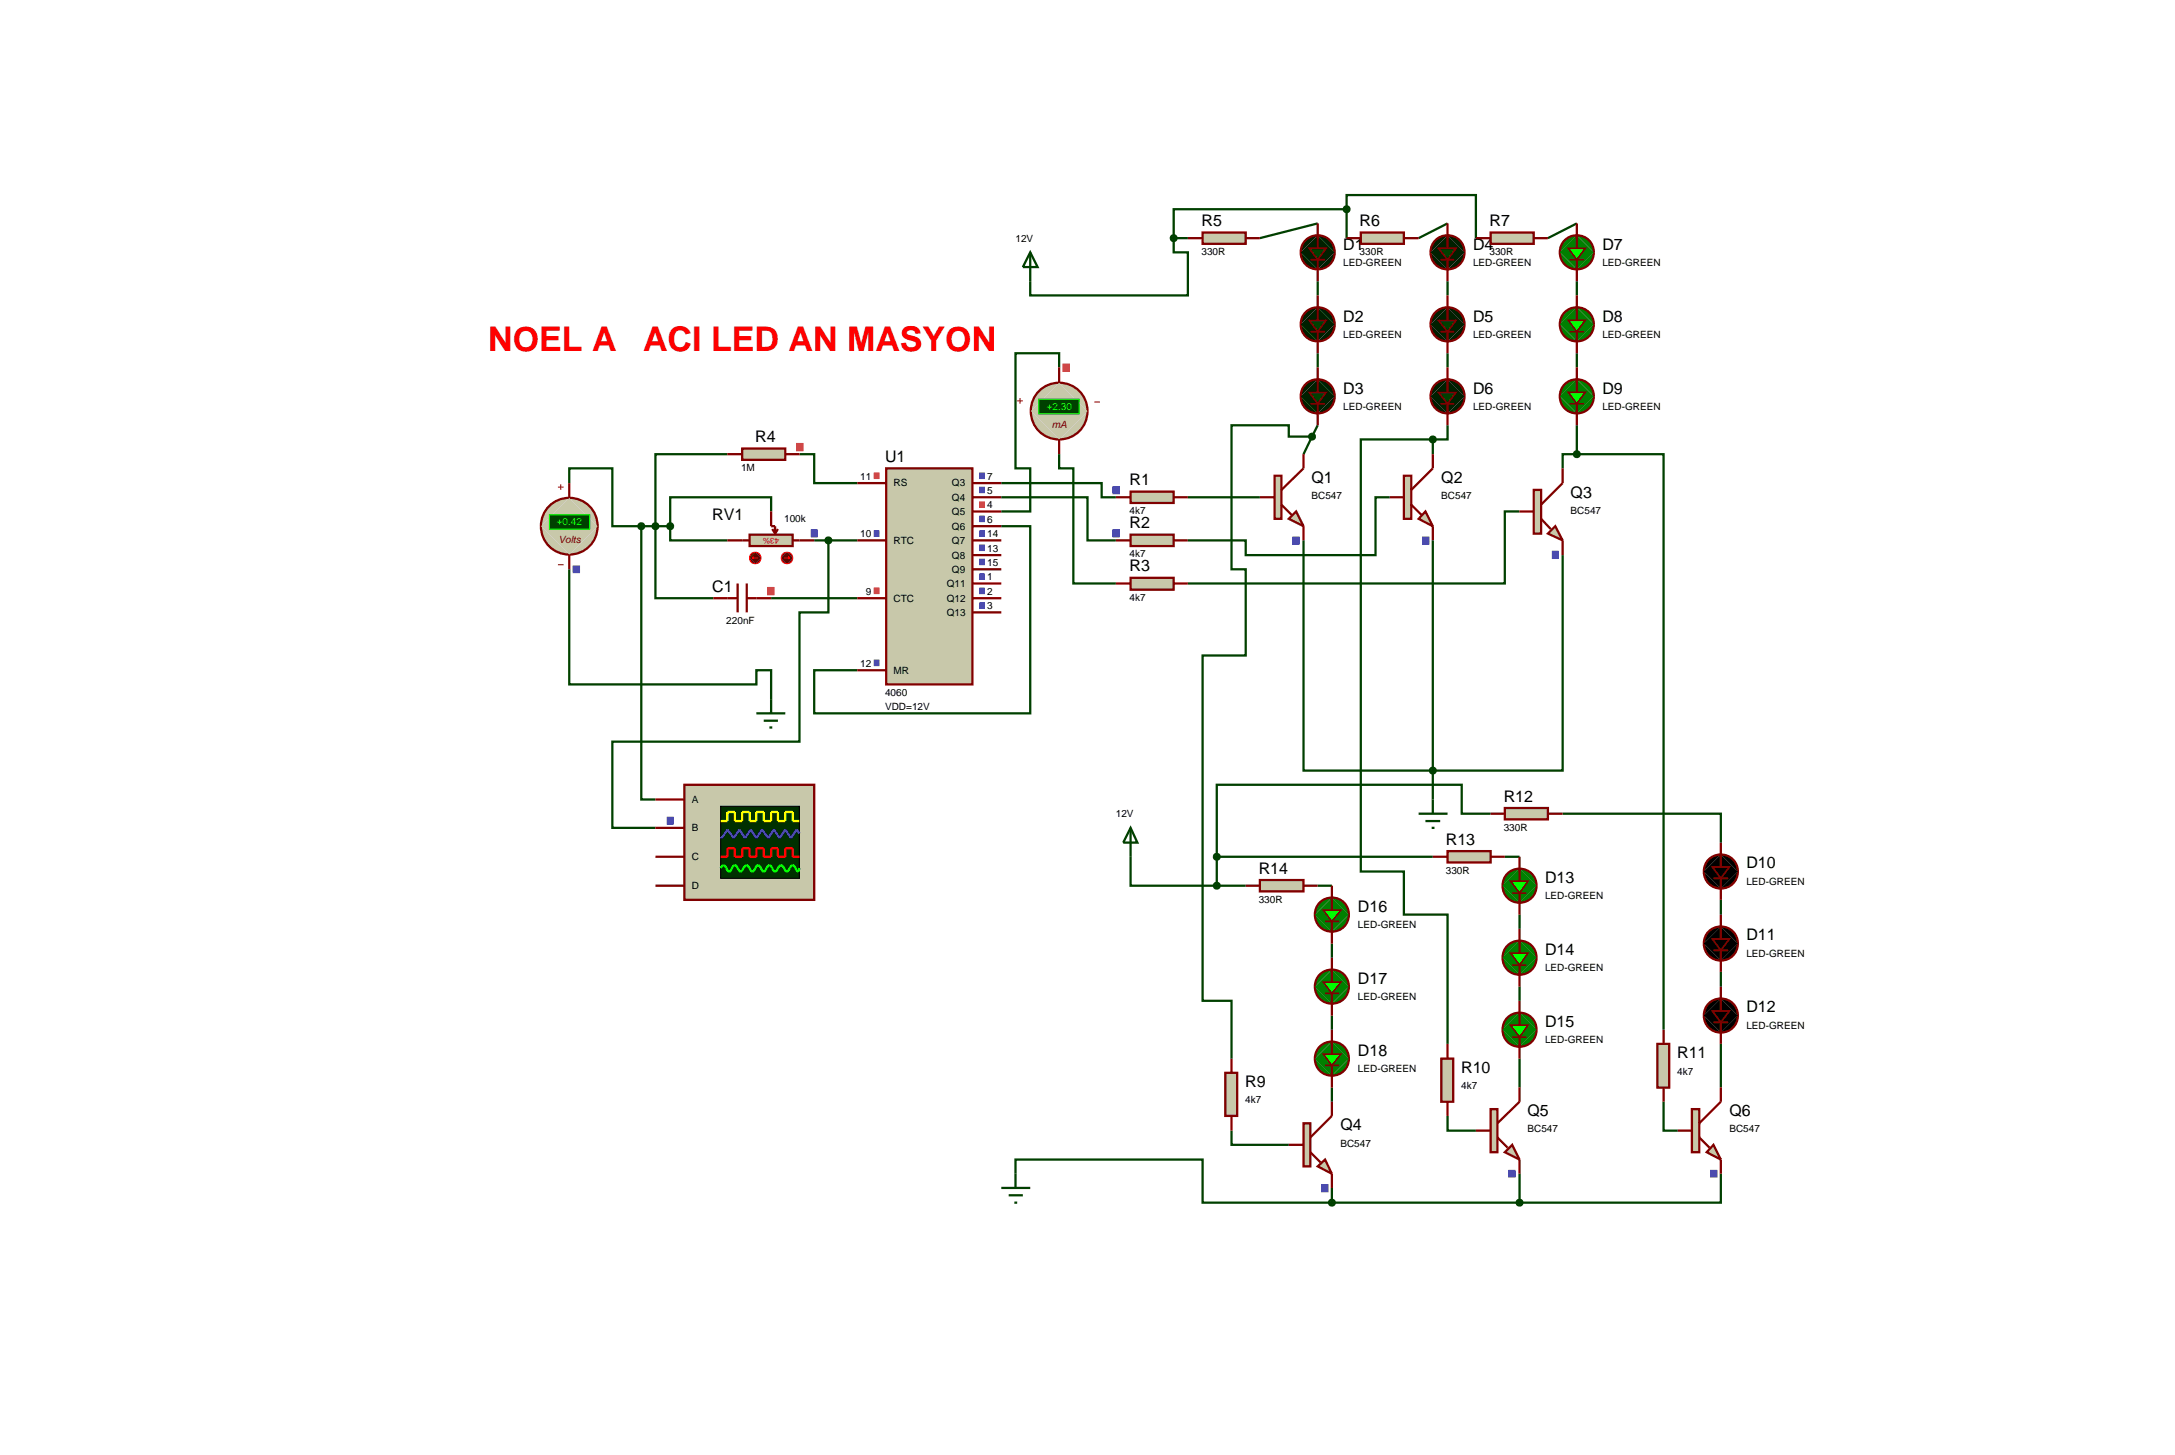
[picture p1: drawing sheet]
<svg xmlns="http://www.w3.org/2000/svg" width="384mm" height="257mm" viewBox="0 0 384 257" stroke-linecap="round" stroke-linejoin="round" font-family="sans-serif">
<g fill="none" stroke="#004000" stroke-width=".4">
<path d="M232.4 39.4l-10.2 2.6M237.5 36.9h-30.5v5.1M237.5 36.9v-2.5h22.8v7.6M237.5 36.9v5.1M255.3 39.4l-5.1 2.6M278.1 39.4l-5.1 2.6M207 42v2.5h2.5v7.6h-27.8v-2.5M207 42h2.5M232.4 49.6v2.5M255.3 49.6v2.5M278.1 49.6v2.5M186.8 64.8v-2.5h-7.7v20.3h2.6v7.6h-5.1"/>
<path d="M231.4 77h-4.1v-2h-10.1v25.4h2.5v15.2h-7.6v60.9h5.1v10.2M231.4 77l-1.5 3.1M232.4 62.3v2.5M232.4 75l-1 2M252.7 77.5h-12.7v76.2h7.6v7.6h7.7v22.8M252.7 77.5v2.6M255.3 75v2.5h-2.6M255.3 62.3v2.5M278.1 62.3v2.5M278.1 75v5.1M100.4 85.2v-2.6h7.6v10.2h5.1M113.1 92.8v48.2h2.5"/>
<path d="M113.1 92.8h5.1M118.2 92.8v2.5h10.1M128.3 80.1h-12.7v25.4h10.2M136 90.2v-2.5h-17.8v5.1M141 80.1h2.6v5.1h7.6M143.6 95.3h7.6M146.1 95.3v12.7h-5.1v22.8h-33v15.2h7.6M176.6 87.7h15.2v7.6h5M176.6 92.8h5.1v33h-38.1v-7.6h7.6M176.6 85.2h17.7v2.5h2.5M186.8 80.1v2.5h2.5v20.3h7.5M209.5 87.7h12.7"/>
<path d="M229.9 95.3v40.6h45.7v-38M245.1 87.7h-2.5v10.2h-22.9v-2.6h-10.2M252.7 95.3v45.7M268 90.2h-2.6v12.7h-55.9M278.1 80.1h-2.5v2.5M278.1 80.1h15.3v101.5M100.4 100.4v20.3h33v-2.5h2.6v5.1M136 105.5h15.2M199.4 151.1v5.1h15.2M214.6 151.1h38.1M214.6 156.2h5.1M214.6 151.1v5.1"/>
<path d="M232.4 156.2h2.5M262.9 143.5h-5.1v-5.1h-43.2v12.7M265.4 151.1h2.6M275.6 143.5h27.9v5.1M303.5 158.7v2.6M234.9 166.4v2.5M234.9 179.1v2.5M268 161.3v2.5M268 174v2.5M303.5 171.4v2.6M217.2 199.4v2.5h10.1M234.9 191.8v2.5"/>
<path d="M255.3 196.8v2.6h5M268 186.7v5.1M293.4 194.3v5.1h2.5M303.5 184.1v7.7M179.1 207v-2.5h33v7.6h22.8M234.9 209.5v2.6M234.9 212.1h33.1M268 207v5.1M303.5 207v5.1h-35.5"/>
</g>
<path d="M156.3 82.6h15.2v38.1h-15.2z" fill="#c8c8aa" stroke="#800000" stroke-width=".4"/>
<g fill="none" stroke="#800000" stroke-width=".4">
<path d="M151.2 85.2h5.1M151.2 95.3h5.1M171.5 85.2h5.1M171.5 87.7h5.1M171.5 90.2h5.1M171.5 92.8h5.1M171.5 95.3h5.1M171.5 97.9h5.1M125.8 105.5h4.3M130.1 102.9v5.1M131.7 105.5h4.3M131.7 102.9v5.1"/>
<path d="M151.2 118.2h5.1M151.2 105.5h5.1M171.5 100.4h5.1M171.5 102.9h5.1M171.5 105.5h5.1M171.5 108h5.1"/>
</g>
<g fill="none" stroke="#ff4040" stroke-width=".18">
<path d="M154.1 83.4h1M154.1 83.5h1M154.1 83.6h1M154.1 83.7h1M154.1 83.8h1M154.1 83.9h1M154.1 84h1M154.1 84.1h1M154.1 84.2h1M154.1 84.3h1M154.1 84.4h1M172.7 88.5h1"/>
<path d="M172.7 88.6h1M172.7 88.7h1M172.7 88.8h1M172.7 88.9h1M172.7 89h1M172.7 89.1h1M172.7 89.2h1M172.7 89.3h1M172.7 89.4h1M172.7 89.5h1M135.3 103.7h1.3M135.3 103.8h1.3"/>
<path d="M135.3 103.9h1.3M135.3 104h1.3M135.3 104.1h1.3M135.3 104.2h1.3M135.3 104.3h1.3M135.3 104.4h1.3M135.3 104.5h1.3M135.3 104.6h1.3M135.3 104.7h1.3M135.3 103.6h1.3M135.3 104.8h1.3M135.3 104.9h1.3"/>
<path d="M154.1 103.7h1M154.1 103.8h1M154.1 103.9h1M154.1 104h1M154.1 104.1h1M154.1 104.2h1M154.1 104.3h1M154.1 104.4h1M154.1 104.5h1M154.1 104.6h1M154.1 104.7h1"/>
</g>
<g fill="none" stroke="#4040ff" stroke-width=".18">
<path d="M154.1 93.6h1M154.1 93.7h1M154.1 93.8h1M154.1 93.9h1M154.1 94h1M154.1 94.1h1M154.1 94.2h1M154.1 94.3h1M154.1 94.4h1M154.1 94.5h1M154.1 94.6h1M172.7 83.4h1"/>
<path d="M172.7 83.5h1M172.7 83.6h1M172.7 83.7h1M172.7 83.8h1M172.7 83.9h1M172.7 84h1M172.7 84.1h1M172.7 84.2h1M172.7 84.3h1M172.7 84.4h1M172.7 85.9h1M172.7 86h1"/>
<path d="M172.7 86.1h1M172.7 86.2h1M172.7 86.3h1M172.7 86.4h1M172.7 86.5h1M172.7 86.6h1M172.7 86.7h1M172.7 86.8h1M172.7 86.9h1M172.7 91h1M172.7 91.1h1M172.7 91.2h1"/>
<path d="M172.7 91.3h1M172.7 91.4h1M172.7 91.5h1M172.7 91.6h1M172.7 91.7h1M172.7 91.8h1M172.7 91.9h1M172.7 92h1M172.7 93.6h1M172.7 93.7h1M172.7 93.8h1M172.7 93.9h1"/>
<path d="M172.7 94h1M172.7 94.1h1M172.7 94.2h1M172.7 94.3h1M172.7 94.4h1M172.7 94.5h1M172.7 94.6h1M172.7 96.1h1M172.7 96.2h1M172.7 96.3h1M172.7 96.4h1M172.7 96.5h1"/>
<path d="M172.7 96.6h1M172.7 96.7h1M172.7 96.8h1M172.7 96.9h1M172.7 97h1M172.7 97.1h1M172.7 98.6h1M172.7 98.7h1M172.7 98.8h1M172.7 98.9h1M172.7 99h1M172.7 99.1h1"/>
<path d="M172.7 99.2h1M172.7 99.3h1M172.7 99.4h1M172.7 99.5h1M172.7 99.6h1M154.1 116.4h1M154.1 116.5h1M154.1 116.6h1M154.1 116.7h1M154.1 116.8h1M154.1 116.9h1M154.1 117h1"/>
<path d="M154.1 117.1h1M154.1 117.2h1M154.1 117.3h1M154.1 117.4h1M172.7 101.2h1M172.7 101.3h1M172.7 101.4h1M172.7 101.5h1M172.7 101.6h1M172.7 101.7h1M172.7 101.8h1M172.7 101.9h1"/>
<path d="M172.7 102h1M172.7 102.1h1M172.7 102.2h1M172.7 103.7h1M172.7 103.8h1M172.7 103.9h1M172.7 104h1M172.7 104.1h1M172.7 104.2h1M172.7 104.3h1M172.7 104.4h1M172.7 104.5h1"/>
<path d="M172.7 104.6h1M172.7 104.7h1M172.7 106.3h1M172.7 106.4h1M172.7 106.5h1M172.7 106.6h1M172.7 106.7h1M172.7 106.8h1M172.7 106.9h1M172.7 107h1M172.7 107.1h1M172.7 107.2h1"/>
<path d="M172.7 107.3h1"/>
</g>
<path d="M199.4 86.7h7.6v2h-7.6z" fill="#c8c8aa" stroke="#800000" stroke-width=".4"/>
<path d="M196.8 87.7h2.6M207 87.7h2.5" fill="none" stroke="#800000" stroke-width=".4"/>
<g fill="none" stroke="#4040ff" stroke-width=".18">
<path d="M196.2 85.8h1.3M196.2 85.9h1.3M196.2 86h1.3M196.2 86.1h1.3M196.2 86.2h1.3M196.2 86.3h1.3M196.2 86.4h1.3M196.2 86.5h1.3M196.2 86.6h1.3M196.2 86.7h1.3M196.2 86.8h1.3M196.2 86.9h1.3"/>
<path d="M196.2 87h1.3M196.2 87.1h1.3"/>
</g>
<path d="M199.4 94.3h7.6v2h-7.6z" fill="#c8c8aa" stroke="#800000" stroke-width=".4"/>
<path d="M196.8 95.3h2.6M207 95.3h2.5" fill="none" stroke="#800000" stroke-width=".4"/>
<g fill="none" stroke="#4040ff" stroke-width=".18">
<path d="M196.2 93.4h1.3M196.2 93.5h1.3M196.2 93.6h1.3M196.2 93.7h1.3M196.2 93.8h1.3M196.2 93.9h1.3M196.2 94h1.3M196.2 94.1h1.3M196.2 94.2h1.3M196.2 94.3h1.3M196.2 94.4h1.3M196.2 94.5h1.3"/>
<path d="M196.2 94.6h1.3M196.2 94.7h1.3"/>
</g>
<path d="M199.4 101.9h7.6v2.1h-7.6z" fill="#c8c8aa" stroke="#800000" stroke-width=".4"/>
<path d="M196.8 102.9h2.6M207 102.9h2.5" fill="none" stroke="#800000" stroke-width=".4"/>
<g fill="#c8c8aa" stroke="#800000" stroke-width=".4">
<path d="M227.3 91.5l1.3-1.3 1.3 2.6z"/>
<path d="M224.8 83.9h1.2v7.6h-1.2z"/>
</g>
<path d="M222.2 87.7h2.6M226 89l1.8 1.8M229.9 80.1v2.5l-3.9 3.8M229.9 92.8v2.5" fill="none" stroke="#800000" stroke-width=".4"/>
<g fill="none" stroke="#4040ff" stroke-width=".18">
<path d="M227.9 94.7h1.3M227.9 94.8h1.3M227.9 94.9h1.3M227.9 95h1.3M227.9 95.1h1.3M227.9 95.2h1.3M227.9 95.3h1.3M227.9 95.4h1.3M227.9 95.5h1.3M227.9 95.6h1.3M227.9 95.7h1.3M227.9 95.8h1.3"/>
<path d="M227.9 95.9h1.3M227.9 96h1.3"/>
</g>
<g fill="#c8c8aa" stroke="#800000" stroke-width=".4">
<path d="M251.4 90.2l1.3 2.6-2.5-1.3z"/>
<path d="M247.6 83.9h1.3v7.6h-1.3z"/>
</g>
<path d="M245.1 87.7h2.5M248.9 89l1.8 1.8M252.7 80.1v2.5l-3.8 3.8M252.7 92.8v2.5" fill="none" stroke="#800000" stroke-width=".4"/>
<g fill="none" stroke="#4040ff" stroke-width=".18">
<path d="M250.8 94.7h1.3M250.8 94.8h1.3M250.8 94.9h1.3M250.8 95h1.3M250.8 95.1h1.3M250.8 95.2h1.3M250.8 95.3h1.3M250.8 95.4h1.3M250.8 95.5h1.3M250.8 95.6h1.3M250.8 95.7h1.3M250.8 95.8h1.3"/>
<path d="M250.8 95.9h1.3M250.8 96h1.3"/>
</g>
<g fill="#c8c8aa" stroke="#800000" stroke-width=".4">
<path d="M273 94.1l1.3-1.3 1.3 2.5z"/>
<path d="M270.5 86.4h1.3v7.7h-1.3z"/>
</g>
<path d="M268 90.2h2.5M271.8 91.5l1.7 1.8M275.6 82.6v2.6l-3.8 3.8M275.6 95.3v2.6" fill="none" stroke="#800000" stroke-width=".4"/>
<g fill="none" stroke="#4040ff" stroke-width=".18">
<path d="M273.7 97.2h1.2M273.7 97.3h1.2M273.7 97.4h1.2M273.7 97.5h1.2M273.7 97.6h1.2M273.7 97.7h1.2M273.7 97.8h1.2M273.7 97.9h1.2M273.7 98h1.2M273.7 98.1h1.2M273.7 98.2h1.2M273.7 98.3h1.2"/>
<path d="M273.7 98.4h1.2M273.7 98.5h1.2"/>
</g>
<path d="M252.3 135.6l.4-.2-.5 .5zM252.7 135.4l.4 .2 .1 .3zM253.2 135.9l-.1 .3-.4 .2zM252.2 135.9l.5 .5-.4-.2z" fill="#004000" stroke="#004000" stroke-width=".4"/>
<path d="M252.2 135.9l.5-.5 .5 .5-.5 .5z" fill="#004000"/>
<path d="M181.7 44.5l1.3 2.6h-2.6zM181.7 44.5v5.1M133.4 125.8h5.1M134.7 127.1h2.5M135.7 128.3h.5M136 123.3v2.5M250.2 143.5h5.1M251.4 144.8h2.6M252.5 146h.5M252.7 141v2.5" fill="none" stroke="#004000" stroke-width=".4"/>
<path d="M130.9 79.1h7.6v2h-7.6z" fill="#c8c8aa" stroke="#800000" stroke-width=".4"/>
<path d="M128.3 80.1h2.6M138.5 80.1h2.5" fill="none" stroke="#800000" stroke-width=".4"/>
<g fill="none" stroke="#ff4040" stroke-width=".18">
<path d="M140.4 78.2h1.3M140.4 78.3h1.3M140.4 78.4h1.3M140.4 78.5h1.3M140.4 78.6h1.3M140.4 78.7h1.3M140.4 78.8h1.3M140.4 78.9h1.3M140.4 79h1.3M140.4 79.1h1.3M140.4 79.2h1.3M140.4 79.3h1.3"/>
<path d="M140.4 79.4h1.3M140.4 79.5h1.3"/>
</g>
<path d="M230 42.6a2.97 2.97 0 0 1 2.4-1.1l-3 3 .1-.7zM232.4 41.5a2.95 2.95 0 0 1 3 3zM232.4 47.5l3-3a2.95 2.95 0 0 1-3 3zM229.4 44.5l3 3a2.95 2.95 0 0 1-3-3z" fill="#002000" stroke="#800000" stroke-width=".4"/>
<path d="M229.4 44.5l3-3 3 3-3 3z" fill="#002000"/>
<path d="M231.1 45.8h2.6" fill="none" stroke="#800000" stroke-width=".3"/>
<path d="M232.4 41.5v2.3M232.4 45.8v1.8" fill="none" stroke="#800000" stroke-width=".4"/>
<path d="M230.9 43.8h3l-1.5 2z" fill="#004000" stroke="#800000" stroke-width=".3"/>
<path d="M232.4 39.4v2.6M232.4 47.1v2.5" fill="none" stroke="#800000" stroke-width=".4"/>
<path d="M230 55.3a2.97 2.97 0 0 1 2.4-1.1l-3 3 .1-.7zM232.4 54.2a2.95 2.95 0 0 1 3 3zM235.4 57.2a2.95 2.95 0 0 1-3 3zM229.4 57.2l3 3a2.95 2.95 0 0 1-3-3z" fill="#002000" stroke="#800000" stroke-width=".4"/>
<path d="M229.4 57.2l3-3 3 3-3 3z" fill="#002000"/>
<path d="M231.1 58.5h2.6" fill="none" stroke="#800000" stroke-width=".3"/>
<path d="M232.4 54.2v2.3M232.4 58.5v1.8" fill="none" stroke="#800000" stroke-width=".4"/>
<path d="M230.9 56.5h3l-1.5 2z" fill="#004000" stroke="#800000" stroke-width=".3"/>
<path d="M232.4 52.1v2.6M232.4 59.8v2.5" fill="none" stroke="#800000" stroke-width=".4"/>
<path d="M230 68a2.97 2.97 0 0 1 2.4-1.1l-3 3 .1-.7zM232.4 66.9a2.95 2.95 0 0 1 3 3zM235.4 69.9a2.95 2.95 0 0 1-3 3zM229.4 69.9l3 3a2.95 2.95 0 0 1-3-3z" fill="#002000" stroke="#800000" stroke-width=".4"/>
<path d="M229.4 69.9l3-3 3 3-3 3z" fill="#002000"/>
<path d="M231.1 71.2h2.6" fill="none" stroke="#800000" stroke-width=".3"/>
<path d="M232.4 66.9v2.3M232.4 71.2v1.8" fill="none" stroke="#800000" stroke-width=".4"/>
<path d="M230.9 69.2h3l-1.5 2z" fill="#004000" stroke="#800000" stroke-width=".3"/>
<path d="M232.4 64.8v2.6M232.4 72.5v2.5" fill="none" stroke="#800000" stroke-width=".4"/>
<path d="M252.9 42.6a2.97 2.97 0 0 1 2.4-1.1l-3 3 .1-.7zM255.3 41.5a2.95 2.95 0 0 1 3 3zM258.3 44.5a2.95 2.95 0 0 1-3 3zM252.3 44.5l3 3a2.95 2.95 0 0 1-3-3z" fill="#002000" stroke="#800000" stroke-width=".4"/>
<path d="M252.3 44.5l3-3 3 3-3 3z" fill="#002000"/>
<path d="M254 45.8h2.5" fill="none" stroke="#800000" stroke-width=".3"/>
<path d="M255.3 41.5v2.3M255.3 45.8v1.8" fill="none" stroke="#800000" stroke-width=".4"/>
<path d="M253.7 43.8h3.1l-1.5 2z" fill="#004000" stroke="#800000" stroke-width=".3"/>
<path d="M255.3 39.4v2.6M255.3 47.1v2.5" fill="none" stroke="#800000" stroke-width=".4"/>
<path d="M252.9 55.3a2.97 2.97 0 0 1 2.4-1.1l-3 3 .1-.7zM255.3 54.2a2.95 2.95 0 0 1 3 3zM255.3 60.2l3-3a2.95 2.95 0 0 1-3 3zM252.3 57.2l3 3a2.95 2.95 0 0 1-3-3z" fill="#002000" stroke="#800000" stroke-width=".4"/>
<path d="M252.3 57.2l3-3 3 3-3 3z" fill="#002000"/>
<path d="M254 58.5h2.5" fill="none" stroke="#800000" stroke-width=".3"/>
<path d="M255.3 54.2v2.3M255.3 58.5v1.8" fill="none" stroke="#800000" stroke-width=".4"/>
<path d="M253.7 56.5h3.1l-1.5 2z" fill="#004000" stroke="#800000" stroke-width=".3"/>
<path d="M255.3 52.1v2.6M255.3 59.8v2.5" fill="none" stroke="#800000" stroke-width=".4"/>
<path d="M252.9 68a2.97 2.97 0 0 1 2.4-1.1l-3 3 .1-.7zM255.3 66.9a2.95 2.95 0 0 1 3 3zM258.3 69.9a2.95 2.95 0 0 1-3 3zM252.3 69.9l3 3a2.95 2.95 0 0 1-3-3z" fill="#002000" stroke="#800000" stroke-width=".4"/>
<path d="M252.3 69.9l3-3 3 3-3 3z" fill="#002000"/>
<path d="M254 71.2h2.5" fill="none" stroke="#800000" stroke-width=".3"/>
<path d="M255.3 66.9v2.3M255.3 71.2v1.8" fill="none" stroke="#800000" stroke-width=".4"/>
<path d="M253.7 69.2h3.1l-1.5 2z" fill="#004000" stroke="#800000" stroke-width=".3"/>
<path d="M255.3 64.8v2.6M255.3 72.5v2.5" fill="none" stroke="#800000" stroke-width=".4"/>
<path d="M275.7 42.6a2.97 2.97 0 0 1 2.4-1.1l-3 3 .1-.7zM278.1 41.5a2.95 2.95 0 0 1 3 3zM281.1 44.5a2.95 2.95 0 0 1-3 3zM275.1 44.5l3 3a2.95 2.95 0 0 1-3-3z" fill="#008000" stroke="#800000" stroke-width=".4"/>
<path d="M275.1 44.5l3-3 3 3-3 3z" fill="#008000"/>
<path d="M276.8 45.8h2.6" fill="none" stroke="#800000" stroke-width=".3"/>
<path d="M278.1 41.5v2.3M278.1 45.8v1.8" fill="none" stroke="#800000" stroke-width=".4"/>
<path d="M276.6 43.8h3l-1.5 2z" fill="#0f0" stroke="#800000" stroke-width=".3"/>
<path d="M278.1 39.4v2.6M278.1 47.1v2.5" fill="none" stroke="#800000" stroke-width=".4"/>
<path d="M275.7 55.3a2.97 2.97 0 0 1 2.4-1.1l-3 3 .1-.7zM278.1 54.2a2.95 2.95 0 0 1 3 3zM281.1 57.2a2.95 2.95 0 0 1-3 3zM275.1 57.2l3 3a2.95 2.95 0 0 1-3-3z" fill="#008000" stroke="#800000" stroke-width=".4"/>
<path d="M275.1 57.2l3-3 3 3-3 3z" fill="#008000"/>
<path d="M276.8 58.5h2.6" fill="none" stroke="#800000" stroke-width=".3"/>
<path d="M278.1 54.2v2.3M278.1 58.5v1.8" fill="none" stroke="#800000" stroke-width=".4"/>
<path d="M276.6 56.5h3l-1.5 2z" fill="#0f0" stroke="#800000" stroke-width=".3"/>
<path d="M278.1 52.1v2.6M278.1 59.8v2.5" fill="none" stroke="#800000" stroke-width=".4"/>
<path d="M275.7 68a2.97 2.97 0 0 1 2.4-1.1l-3 3 .1-.7zM278.1 66.9a2.95 2.95 0 0 1 3 3zM281.1 69.9a2.95 2.95 0 0 1-3 3zM275.1 69.9l3 3a2.95 2.95 0 0 1-3-3z" fill="#008000" stroke="#800000" stroke-width=".4"/>
<path d="M275.1 69.9l3-3 3 3-3 3z" fill="#008000"/>
<path d="M276.8 71.2h2.6" fill="none" stroke="#800000" stroke-width=".3"/>
<path d="M278.1 66.9v2.3M278.1 71.2v1.8" fill="none" stroke="#800000" stroke-width=".4"/>
<path d="M276.6 69.2h3l-1.5 2z" fill="#0f0" stroke="#800000" stroke-width=".3"/>
<path d="M278.1 64.8v2.6M278.1 72.5v2.5" fill="none" stroke="#800000" stroke-width=".4"/>
<path d="M212.1 41h7.6v2h-7.6z" fill="#c8c8aa" stroke="#800000" stroke-width=".4"/>
<path d="M209.5 42h2.6M219.7 42h2.5" fill="none" stroke="#800000" stroke-width=".4"/>
<path d="M240 41h7.6v2h-7.6z" fill="#c8c8aa" stroke="#800000" stroke-width=".4"/>
<path d="M237.5 42h2.5M247.6 42h2.6" fill="none" stroke="#800000" stroke-width=".4"/>
<path d="M262.9 41h7.6v2h-7.6z" fill="#c8c8aa" stroke="#800000" stroke-width=".4"/>
<path d="M260.3 42h2.6M270.5 42h2.5" fill="none" stroke="#800000" stroke-width=".4"/>
<path d="M206.6 41.7l.4-.2-.5 .5zM207 41.5l.3 .1 .2 .4zM207 42.5l.5-.5-.2 .4zM206.5 42l.5 .5-.3-.1z" fill="#004000" stroke="#004000" stroke-width=".4"/>
<path d="M206.5 42l.5-.5 .5 .5-.5 .5z" fill="#004000"/>
<path d="M237.2 36.5l.3-.1-.5 .5zM237.5 36.4l.3 .1 .2 .4zM238 36.9l-.1 .3-.4 .2zM237 36.9l.5 .5-.4-.2z" fill="#004000" stroke="#004000" stroke-width=".4"/>
<path d="M237 36.9l.5-.5 .5 .5-.5 .5z" fill="#004000"/>
<g fill="#c8c8aa" stroke="#800000" stroke-width=".4">
<path d="M232.4 205.7l1.3-1.2 1.2 2.5z"/>
<path d="M229.9 198.1h1.2v7.6h-1.2z"/>
</g>
<path d="M234.9 194.3v2.5l-3.8 3.8M227.3 201.9h2.6M231.1 203.2l1.8 1.8M234.9 207v2.5" fill="none" stroke="#800000" stroke-width=".4"/>
<g fill="none" stroke="#4040ff" stroke-width=".18">
<path d="M233 208.9h1.3M233 209h1.3M233 209.1h1.3M233 209.2h1.3M233 209.3h1.3M233 209.4h1.3M233 209.5h1.3M233 209.6h1.3M233 209.7h1.3M233 209.8h1.3M233 209.9h1.3M233 210h1.3"/>
<path d="M233 210.1h1.3M233 210.2h1.3"/>
</g>
<g fill="#c8c8aa" stroke="#800000" stroke-width=".4">
<path d="M265.4 203.2l1.3-1.3 1.3 2.6z"/>
<path d="M262.9 195.6h1.2v7.6h-1.2z"/>
</g>
<path d="M260.3 199.4h2.6M268 191.8v2.5l-3.9 3.8M264.1 200.6l1.8 1.8M268 204.5v2.5" fill="none" stroke="#800000" stroke-width=".4"/>
<g fill="none" stroke="#4040ff" stroke-width=".18">
<path d="M266 206.4h1.3M266 206.5h1.3M266 206.6h1.3M266 206.7h1.3M266 206.8h1.3M266 206.9h1.3M266 207h1.3M266 207.1h1.3M266 207.2h1.3M266 207.3h1.3M266 207.4h1.3M266 207.5h1.3"/>
<path d="M266 207.6h1.3"/>
</g>
<g fill="#c8c8aa" stroke="#800000" stroke-width=".4">
<path d="M302.2 201.9l1.3 2.6-2.5-1.3z"/>
<path d="M298.4 195.6h1.3v7.6h-1.3z"/>
</g>
<path d="M295.9 199.4h2.5M303.5 191.8v2.5l-3.8 3.8M299.7 200.6l1.8 1.8M303.5 204.5v2.5" fill="none" stroke="#800000" stroke-width=".4"/>
<g fill="none" stroke="#4040ff" stroke-width=".18">
<path d="M301.6 206.4h1.3M301.6 206.5h1.3M301.6 206.6h1.3M301.6 206.7h1.3M301.6 206.8h1.3M301.6 206.9h1.3M301.6 207h1.3M301.6 207.1h1.3M301.6 207.2h1.3M301.6 207.3h1.3M301.6 207.4h1.3M301.6 207.5h1.3"/>
<path d="M301.6 207.6h1.3"/>
</g>
<path d="M96.6 89.6a5 5 0 0 1 3.8-1.8l-5 5a5 5 0 0 1 1.2-3.2zM100.4 87.8a5 5 0 0 1 5 5zM100.4 97.8l5-5a5 5 0 0 1-5 5zM95.4 92.8l5 5a5 5 0 0 1-5-5z" fill="#c8c8aa" stroke="#800000" stroke-width=".4"/>
<path d="M95.4 92.8l5-5 5 5-5 5z" fill="#c8c8aa"/>
<path d="M98.4 85.9h1M98.4 99.6h1M98.9 85.4v1" fill="none" stroke="#800000" stroke-width=".18"/>
<path d="M96.9 90.8h7.1v2.5h-7.1z" fill="#004000" stroke="#0f0" stroke-width=".2"/>
<path d="M100.4 85.2v2.5M100.4 97.9v2.5" fill="none" stroke="#800000" stroke-width=".4"/>
<g fill="none" stroke="#4040ff" stroke-width=".18">
<path d="M101 99.8h1.3M101 99.9h1.3M101 100h1.3M101 100.1h1.3M101 100.2h1.3M101 100.3h1.3M101 100.4h1.3M101 100.5h1.3M101 100.6h1.3M101 100.7h1.3M101 100.8h1.3M101 100.9h1.3"/>
<path d="M101 101h1.3"/>
</g>
<path d="M115.2 92.5l.4-.2-.5 .5zM115.6 92.3l.4 .2 .1 .3zM115.6 93.3l.5-.5-.1 .3zM115.1 92.8l.5 .5-.4-.2z" fill="#004000" stroke="#004000" stroke-width=".4"/>
<path d="M115.1 92.8l.5-.5 .5 .5-.5 .5z" fill="#004000"/>
<path d="M216.1 189.2h2.1v7.6h-2.1z" fill="#c8c8aa" stroke="#800000" stroke-width=".4"/>
<path d="M217.2 186.7v2.5M217.2 196.8v2.6" fill="none" stroke="#800000" stroke-width=".4"/>
<path d="M254.2 186.7h2.1v7.6h-2.1z" fill="#c8c8aa" stroke="#800000" stroke-width=".4"/>
<path d="M255.3 184.1v2.6M255.3 194.3v2.5" fill="none" stroke="#800000" stroke-width=".4"/>
<path d="M292.3 184.1h2.1v7.7h-2.1z" fill="#c8c8aa" stroke="#800000" stroke-width=".4"/>
<path d="M303.5 148.6v4.3M303.5 154.9v3.8M303.5 161.3v4.3M303.5 167.6v3.8M303.5 174v4.3M293.4 181.6v2.5M293.4 191.8v2.5M303.5 180.3v3.8" fill="none" stroke="#800000" stroke-width=".4"/>
<g fill="#000" stroke="#800000" stroke-width=".4">
<path d="M301.1 151.8a2.97 2.97 0 0 1 2.4-1.1l-3 3 .1-.7zM303.5 150.7a2.95 2.95 0 0 1 3 3zM306.5 153.7a2.95 2.95 0 0 1-3 3zM300.5 153.7l3 3a2.95 2.95 0 0 1-3-3z"/>
<path d="M301.1 164.5a2.97 2.97 0 0 1 2.4-1.1l-3 3 .1-.7zM303.5 163.4a2.95 2.95 0 0 1 3 3zM306.5 166.4a2.95 2.95 0 0 1-3 3zM300.5 166.4l3 3a2.95 2.95 0 0 1-3-3z"/>
<path d="M301.1 177.2a2.97 2.97 0 0 1 2.4-1.1l-3 3 .1-.7zM303.5 176.1a2.95 2.95 0 0 1 3 3zM306.5 179.1a2.95 2.95 0 0 1-3 3zM300.5 179.1l3 3a2.95 2.95 0 0 1-3-3z"/>
</g>
<path d="M300.5 153.7l3-3 3 3-3 3zM300.5 166.4l3-3 3 3-3 3zM300.5 179.1l3-3 3 3-3 3z" fill="#000"/>
<path d="M302.2 154.9h2.6M302.2 167.6h2.6M302.2 180.3h2.6" fill="none" stroke="#800000" stroke-width=".3"/>
<path d="M302 152.9h3l-1.5 2zM302 165.6h3l-1.5 2zM302 178.3h3l-1.5 2z" fill="#000" stroke="#800000" stroke-width=".3"/>
<path d="M265.4 142.5h7.6v2h-7.6z" fill="#c8c8aa" stroke="#800000" stroke-width=".4"/>
<path d="M262.9 143.5h2.5M273 143.5h2.6" fill="none" stroke="#800000" stroke-width=".4"/>
<path d="M266.1 153.8l1.2-.5 .7-.1-3 3a2.97 2.97 0 0 1 1.1-2.4zM268 153.2a2.95 2.95 0 0 1 3 3zM268 159.2l3-3a2.95 2.95 0 0 1-3 3zM265 156.2l3 3a2.95 2.95 0 0 1-3-3z" fill="#008000" stroke="#800000" stroke-width=".4"/>
<path d="M268 153.2l3 3-3 3-3-3z" fill="#008000"/>
<path d="M266.7 157.5h2.5" fill="none" stroke="#800000" stroke-width=".3"/>
<path d="M268 153.1v2.3M268 157.5v1.7" fill="none" stroke="#800000" stroke-width=".4"/>
<path d="M266.4 155.4h3.1l-1.5 2.1z" fill="#0f0" stroke="#800000" stroke-width=".3"/>
<path d="M268 151.1v2.6M268 158.7v2.6" fill="none" stroke="#800000" stroke-width=".4"/>
<path d="M266.1 166.5l1.2-.5 .7-.1-3 3a2.97 2.97 0 0 1 1.1-2.4zM268 165.9a2.95 2.95 0 0 1 3 3zM268 171.9l3-3a2.95 2.95 0 0 1-3 3zM265 168.9l3 3a2.95 2.95 0 0 1-3-3z" fill="#008000" stroke="#800000" stroke-width=".4"/>
<path d="M268 165.9l3 3-3 3-3-3z" fill="#008000"/>
<path d="M266.7 170.2h2.5" fill="none" stroke="#800000" stroke-width=".3"/>
<path d="M268 165.8v2.3M268 170.2v1.7" fill="none" stroke="#800000" stroke-width=".4"/>
<path d="M266.4 168.1h3.1l-1.5 2.1z" fill="#0f0" stroke="#800000" stroke-width=".3"/>
<path d="M268 163.8v2.6M268 171.4v2.6" fill="none" stroke="#800000" stroke-width=".4"/>
<path d="M266.1 179.2l1.2-.5 .7-.1-3 3a2.97 2.97 0 0 1 1.1-2.4zM268 178.6a2.95 2.95 0 0 1 3 3zM268 184.6l3-3a2.95 2.95 0 0 1-3 3zM265 181.6l3 3a2.95 2.95 0 0 1-3-3z" fill="#008000" stroke="#800000" stroke-width=".4"/>
<path d="M268 178.6l3 3-3 3-3-3z" fill="#008000"/>
<path d="M266.7 182.9h2.5" fill="none" stroke="#800000" stroke-width=".3"/>
<path d="M268 178.5v2.3M268 182.9v1.7" fill="none" stroke="#800000" stroke-width=".4"/>
<path d="M266.4 180.8h3.1l-1.5 2.1z" fill="#0f0" stroke="#800000" stroke-width=".3"/>
<path d="M268 176.5v2.6M268 184.1v2.6" fill="none" stroke="#800000" stroke-width=".4"/>
<path d="M255.3 150.1h7.6v2h-7.6z" fill="#c8c8aa" stroke="#800000" stroke-width=".4"/>
<path d="M252.7 151.1h2.6M262.9 151.1h2.5" fill="none" stroke="#800000" stroke-width=".4"/>
<path d="M233 158.9l1.2-.5 .7-.1-3 3a2.97 2.97 0 0 1 1.1-2.4zM234.9 158.3a2.95 2.95 0 0 1 3 3zM234.9 164.3l3-3a2.95 2.95 0 0 1-3 3zM231.9 161.3l3 3a2.95 2.95 0 0 1-3-3z" fill="#008000" stroke="#800000" stroke-width=".4"/>
<path d="M234.9 158.3l3 3-3 3-3-3z" fill="#008000"/>
<path d="M233.7 162.5h2.5" fill="none" stroke="#800000" stroke-width=".3"/>
<path d="M234.9 158.2v2.3M234.9 162.5v1.8" fill="none" stroke="#800000" stroke-width=".4"/>
<path d="M233.4 160.5h3.1l-1.6 2z" fill="#0f0" stroke="#800000" stroke-width=".3"/>
<path d="M234.9 156.2v2.5M234.9 163.8v2.6" fill="none" stroke="#800000" stroke-width=".4"/>
<path d="M233 171.6l1.2-.5 .7-.1-3 3a2.97 2.97 0 0 1 1.1-2.4zM234.9 171a2.95 2.95 0 0 1 3 3zM234.9 177l3-3a2.95 2.95 0 0 1-3 3zM231.9 174l3 3a2.95 2.95 0 0 1-3-3z" fill="#008000" stroke="#800000" stroke-width=".4"/>
<path d="M234.9 171l3 3-3 3-3-3z" fill="#008000"/>
<path d="M233.7 175.2h2.5" fill="none" stroke="#800000" stroke-width=".3"/>
<path d="M234.9 170.9v2.3M234.9 175.2v1.8" fill="none" stroke="#800000" stroke-width=".4"/>
<path d="M233.4 173.2h3.1l-1.6 2z" fill="#0f0" stroke="#800000" stroke-width=".3"/>
<path d="M234.9 168.9v2.5M234.9 176.5v2.6" fill="none" stroke="#800000" stroke-width=".4"/>
<path d="M233 184.3l1.2-.5 .7-.1-3 3a2.97 2.97 0 0 1 1.1-2.4zM234.9 183.7a2.95 2.95 0 0 1 3 3zM234.9 189.7l3-3a2.95 2.95 0 0 1-3 3zM231.9 186.7l3 3a2.95 2.95 0 0 1-3-3z" fill="#008000" stroke="#800000" stroke-width=".4"/>
<path d="M234.9 183.7l3 3-3 3-3-3z" fill="#008000"/>
<path d="M233.7 187.9h2.5" fill="none" stroke="#800000" stroke-width=".3"/>
<path d="M234.9 183.6v2.3M234.9 187.9v1.8" fill="none" stroke="#800000" stroke-width=".4"/>
<path d="M233.4 185.9h3.1l-1.6 2z" fill="#0f0" stroke="#800000" stroke-width=".3"/>
<path d="M234.9 181.6v2.5M234.9 189.2v2.6" fill="none" stroke="#800000" stroke-width=".4"/>
<path d="M222.2 155.2h7.7v2h-7.7z" fill="#c8c8aa" stroke="#800000" stroke-width=".4"/>
<path d="M219.7 156.2h2.5M229.9 156.2h2.5" fill="none" stroke="#800000" stroke-width=".4"/>
<path d="M199.4 146l1.2 2.6h-2.5zM199.4 146v5.1" fill="none" stroke="#004000" stroke-width=".4"/>
<path d="M214.3 155.8l.3-.1-.5 .5zM214.6 155.7l.4 .2 .1 .3zM215.1 156.2l-.1 .3-.4 .2zM214.1 156.2l.5 .5-.4-.2z" fill="#004000" stroke="#004000" stroke-width=".4"/>
<path d="M214.6 155.7l.5 .5-.5 .5-.5-.5z" fill="#004000"/>
<path d="M214.2 150.8l.4-.2-.5 .5zM214.6 150.6l.4 .2 .1 .3zM214.6 151.6l.5-.5-.1 .3zM214.1 151.1l.5 .5-.4-.2z" fill="#004000" stroke="#004000" stroke-width=".4"/>
<path d="M214.1 151.1l.5-.5 .5 .5-.5 .5z" fill="#004000"/>
<path d="M231.1 76.6l.3-.1-.5 .5zM231.4 76.5l.4 .2 .1 .3zM231.9 77l-.1 .3-.4 .2zM230.9 77l.5 .5-.3-.1z" fill="#004000" stroke="#004000" stroke-width=".4"/>
<path d="M231.4 76.5l.5 .5-.5 .5-.5-.5z" fill="#004000"/>
<path d="M252.3 77.2l.4-.2-.5 .5zM252.7 77l.4 .2 .1 .3zM253.2 77.5l-.1 .3-.4 .2zM252.2 77.5l.5 .5-.4-.2z" fill="#004000" stroke="#004000" stroke-width=".4"/>
<path d="M252.2 77.5l.5-.5 .5 .5-.5 .5z" fill="#004000"/>
<path d="M277.7 79.8l.4-.2-.5 .5zM278.1 79.6l.4 .2 .1 .3zM278.6 80.1l-.1 .3-.4 .2zM277.6 80.1l.5 .5-.4-.2z" fill="#004000" stroke="#004000" stroke-width=".4"/>
<path d="M277.6 80.1l.5-.5 .5 .5-.5 .5z" fill="#004000"/>
<path d="M176.6 209.5h5.1M177.9 210.8h2.5M178.9 212.1h.5M179.1 207v2.5" fill="none" stroke="#004000" stroke-width=".4"/>
<path d="M234.5 211.8l.4-.2-.5 .5zM234.9 211.6l.3 .1 .2 .4zM234.9 212.6l.5-.5-.1 .3zM234.4 212.1l.5 .5-.4-.2z" fill="#004000" stroke="#004000" stroke-width=".4"/>
<path d="M234.9 211.6l.5 .5-.5 .5-.5-.5z" fill="#004000"/>
<path d="M267.6 211.8l.4-.2-.5 .5zM268 211.6l.4 .2 .1 .3zM268.5 212.1l-.1 .3-.4 .2zM267.5 212.1l.5 .5-.4-.2z" fill="#004000" stroke="#004000" stroke-width=".4"/>
<path d="M268 211.6l.5 .5-.5 .5-.5-.5z" fill="#004000"/>
<path d="M183 69.3a5 5 0 0 1 3.8-1.8l-5 5a5 5 0 0 1 1.2-3.2zM186.8 67.5a5 5 0 0 1 5 5zM191.8 72.5a5 5 0 0 1-5 5zM181.8 72.5l5 5a5 5 0 0 1-5-5z" fill="#c8c8aa" stroke="#800000" stroke-width=".4"/>
<path d="M181.8 72.5l5-5 5 5-5 5z" fill="#c8c8aa"/>
<path d="M179.4 70.7h1M179.9 70.2v1M193 70.9h1" fill="none" stroke="#800000" stroke-width=".18"/>
<path d="M183.2 70.4h7.1v2.6h-7.1z" fill="#004000" stroke="#0f0" stroke-width=".2"/>
<path d="M186.8 64.8v2.6M186.8 77.5v2.6" fill="none" stroke="#800000" stroke-width=".4"/>
<g fill="none" stroke="#ff4040" stroke-width=".18">
<path d="M187.4 64.2h1.3M187.4 64.3h1.3M187.4 64.4h1.3M187.4 64.5h1.3M187.4 64.6h1.3M187.4 64.7h1.3M187.4 64.8h1.3M187.4 64.9h1.3M187.4 65h1.3M187.4 65.1h1.3M187.4 65.2h1.3M187.4 65.3h1.3"/>
<path d="M187.4 65.4h1.3M187.4 65.5h1.3"/>
</g>
<path d="M132.2 94.3h7.6v2h-7.6z" fill="#c8c8aa" stroke="#800000" stroke-width=".4"/>
<path d="M128.3 95.3h3.9M136 90.2v2.6h.7v1.3M136.2 93.3l.5 .8M137.2 93.3l-.5 .8M139.8 95.3h3.8" fill="none" stroke="#800000" stroke-width=".4"/>
<path d="M132.5 97.7l.7-.3-1 1zM133.2 97.4a.94 .94 0 0 1 1 1zM134.2 98.4a.94 .94 0 0 1-1 1zM132.2 98.4l1 1a.94 .94 0 0 1-1-1z" fill="#400000" stroke="#f00" stroke-width=".2"/>
<path d="M132.2 98.4l1-1 1 1-1 1z" fill="#400000"/>
<path d="M132.7 98.4l.2 .2M132.7 98.4h1M132.9 98.1l-.2 .3" fill="none" stroke="#f00" stroke-width=".2"/>
<path d="M138.1 97.7l.7-.3-1 1zM138.8 97.4a.94 .94 0 0 1 1 1zM139.8 98.4a.94 .94 0 0 1-1 1zM137.8 98.4l1 1a.94 .94 0 0 1-1-1z" fill="#400000" stroke="#f00" stroke-width=".2"/>
<path d="M137.8 98.4l1-1 1 1-1 1z" fill="#400000"/>
<path d="M138.3 98.4h1M139 98.1l.3 .3M139.3 98.4l-.3 .2" fill="none" stroke="#f00" stroke-width=".2"/>
<g fill="none" stroke="#4040ff" stroke-width=".18">
<path d="M143 93.4h1.2M143 93.5h1.2M143 93.6h1.2M143 93.7h1.2M143 93.8h1.2M143 93.9h1.2M143 94h1.2M143 94.1h1.2M143 94.2h1.2M143 94.3h1.2M143 94.4h1.2M143 94.5h1.2"/>
<path d="M143 94.6h1.2M143 94.7h1.2"/>
</g>
<path d="M117.9 92.4l.3-.1-.5 .5zM118.2 92.3l.3 .1 .2 .4zM118.7 92.8l-.2 .4-.3 .1zM117.7 92.8l.5 .5-.4-.2z" fill="#004000" stroke="#004000" stroke-width=".4"/>
<path d="M117.7 92.8l.5-.5 .5 .5-.5 .5z" fill="#004000"/>
<path d="M120.7 138.4h22.9v20.3h-22.9z" fill="#c8c8aa" stroke="#800000" stroke-width=".4"/>
<path d="M127.1 142.2h13.9v12.7h-13.9z" fill="#003000" stroke="#000" stroke-width=".2"/>
<path d="M127.1 144.8h1.2v-1.6h1.3v1.6h1.3v-1.6h1.3v1.6h1.2v-1.6h1.3v1.6h1.3v-1.6h1.2v1.6h1.3v-1.6h1.3v1.6h1.2" fill="none" stroke="#ff0" stroke-width=".4"/>
<path d="M127.1 151.1h1.2v-1.5h1.3v1.5h1.3v-1.5h1.3v1.5h1.2v-1.5h1.3v1.5h1.3v-1.5h1.2v1.5h1.3v-1.5h1.3v1.5h1.2" fill="none" stroke="#f00" stroke-width=".4"/>
<path d="M141 147l-.5-.7-1 1.5-1-1.5-1 1.5-1-1.5-1 1.5-1.1-1.5-1 1.5-1-1.5-1 1.5-1-1.5-1 1.5-1.1-1.5-1 1.5-.2-.2" fill="none" stroke="#00f" stroke-width=".4"/>
<path d="M127.1 153.1l.2-.4 .3-.1 .3 .1 .4 .8 .3 .2 .3-.2 .4-.8 .3-.1 .3 .1 .7 1 .3-.2 .2-.4a.59 .59 0 0 1 .8-.4l.5 .8 .3 .2 .3-.2 .4-.8 .3-.1 .3 .1 .4 .8 .3 .2 .3-.2 .4-.8 .3-.1 .3 .1 .4 .8 .3 .2 .3-.2 .2-.4a.55 .55 0 0 1 .8-.4l.5 .8 .3 .2 .7-1 .3-.1 .3 .1 .4 .8 .3 .2 .2-.6" fill="none" stroke="#0f0" stroke-width=".4"/>
<path d="M115.6 141h5.1M115.6 146h5.1M115.6 151.1h5.1M115.6 156.2h5.1" fill="none" stroke="#800000" stroke-width=".4"/>
<g fill="none" stroke="#4040ff" stroke-width=".18">
<path d="M117.6 144.1h1.2M117.6 144.2h1.2M117.6 144.3h1.2M117.6 144.4h1.2M117.6 144.5h1.2M117.6 144.6h1.2M117.6 144.7h1.2M117.6 144.8h1.2M117.6 144.9h1.2M117.6 145h1.2M117.6 145.1h1.2M117.6 145.2h1.2"/>
<path d="M117.6 145.3h1.2M117.6 145.4h1.2"/>
</g>
<path d="M112.7 92.5l.4-.2-.5 .5zM113.1 92.3l.3 .1 .2 .4zM113.1 93.3l.5-.5-.2 .4zM112.6 92.8l.5 .5-.3-.1z" fill="#004000" stroke="#004000" stroke-width=".4"/>
<path d="M112.6 92.8l.5-.5 .5 .5-.5 .5z" fill="#004000"/>
<path d="M145.8 94.9l.3-.1-.5 .5zM146.1 94.8l.4 .2 .1 .3zM146.6 95.3l-.1 .3-.4 .2zM145.6 95.3l.5 .5-.3-.1z" fill="#004000" stroke="#004000" stroke-width=".4"/>
<path d="M145.6 95.3l.5-.5 .5 .5-.5 .5z" fill="#004000"/>
<text font-size="6" fill="#f00" x="86.1" y="61.8">NOEL AĞACI LED ANİMASYON</text>
<g font-size="2.8">
<text x="211.9" y="39.9">R5</text>
<text x="239.8" y="39.9">R6</text>
<text x="262.7" y="39.9">R7</text>
<text x="236.9" y="44.1">D1</text>
<text x="259.8" y="44.1">D4</text>
<text x="282.6" y="44.1">D7</text>
<text x="236.9" y="56.8">D2</text>
<text x="259.8" y="56.8">D5</text>
<text x="282.6" y="56.8">D8</text>
<text x="236.9" y="69.5">D3</text>
<text x="259.8" y="69.5">D6</text>
<text x="282.6" y="69.5">D9</text>
<text x="133.2" y="78">R4</text>
<text x="156.1" y="81.5">U1</text>
<text x="199.2" y="85.6">R1</text>
<text x="231.3" y="85.2">Q1</text>
<text x="254.2" y="85.2">Q2</text>
<text x="277" y="87.8">Q3</text>
<text x="125.6" y="91.7">RV1</text>
<text x="199.2" y="93.2">R2</text>
<text x="199.2" y="100.8">R3</text>
<text x="125.6" y="104.4">C1</text>
<text x="265.2" y="141.4">R12</text>
<text x="255" y="149">R13</text>
<text x="222" y="154.1">R14</text>
<text x="272.5" y="155.7">D13</text>
<text x="308" y="153.2">D10</text>
<text x="239.5" y="160.8">D16</text>
<text x="308" y="165.9">D11</text>
<text x="239.5" y="173.5">D17</text>
<text x="272.5" y="168.4">D14</text>
<text x="308" y="178.6">D12</text>
<text x="272.5" y="181.1">D15</text>
<text x="219.6" y="191.8">R9</text>
<text x="239.5" y="186.2">D18</text>
<text x="257.7" y="189.3">R10</text>
<text x="295.8" y="186.7">R11</text>
<text x="269.4" y="196.9">Q5</text>
<text x="305" y="196.9">Q6</text>
<text x="236.4" y="199.4">Q4</text>
</g>
<g font-size="1.8">
<text x="179.1" y="42.6">12V</text>
<text x="211.9" y="45">330R</text>
<text x="236.9" y="46.9">LED-GREEN</text>
<text x="239.8" y="45">330R</text>
<text x="259.8" y="46.9">LED-GREEN</text>
<text x="262.7" y="45">330R</text>
<text x="282.6" y="46.9">LED-GREEN</text>
<text x="236.9" y="59.6">LED-GREEN</text>
<text x="259.8" y="59.6">LED-GREEN</text>
<text x="282.6" y="59.6">LED-GREEN</text>
<text x="236.9" y="72.3">LED-GREEN</text>
<text x="259.8" y="72.3">LED-GREEN</text>
<text x="282.6" y="72.3">LED-GREEN</text>
<text x="130.7" y="83.1">1M</text>
<text x="151.7" y="84.6">11</text>
<text x="157.6" y="85.8">RS</text>
<text x="167.9" y="85.8">Q3</text>
<text x="167.9" y="88.3">Q4</text>
<text x="174.1" y="84.6">7</text>
<text x="174.1" y="87.1">5</text>
<text x="174.1" y="89.6">4</text>
<text x="231.3" y="88">BC547</text>
<text x="254.2" y="88">BC547</text>
<text x="138.3" y="92">100k</text>
<text x="151.7" y="94.7">10</text>
<text x="157.6" y="95.9">RTC</text>
<text x="167.9" y="90.8">Q5</text>
<text x="167.9" y="93.4">Q6</text>
<text x="167.9" y="95.9">Q7</text>
<text x="174.1" y="92.2">6</text>
<text x="174.1" y="94.7">14</text>
<text x="199.2" y="90.7">4k7</text>
<text x="277" y="90.6">BC547</text>
<text x="167.9" y="98.5">Q8</text>
<text x="167.9" y="101">Q9</text>
<text x="174.1" y="97.3">13</text>
<text x="174.1" y="99.8">15</text>
<text x="199.2" y="98.3">4k7</text>
<text x="152.7" y="104.9">9</text>
<text x="157.6" y="106.1">CTC</text>
<text x="167" y="103.5">Q11</text>
<text x="167" y="106.1">Q12</text>
<text x="174.1" y="102.3">1</text>
<text x="174.1" y="104.9">2</text>
<text x="174.1" y="107.4">3</text>
<text x="199.2" y="106">4k7</text>
<text x="128.1" y="110">220nF</text>
<text x="167" y="108.6">Q13</text>
<text x="151.7" y="117.6">12</text>
<text x="157.6" y="118.8">MR</text>
<text x="156.1" y="122.7">4060</text>
<text x="156.1" y="125.3">VDD=12V</text>
<text x="122" y="141.6">A</text>
<text x="122" y="146.6">B</text>
<text x="196.8" y="144.1">12V</text>
<text x="265.2" y="146.5">330R</text>
<text x="122" y="151.7">C</text>
<text x="255" y="154.1">330R</text>
<text x="308" y="156">LED-GREEN</text>
<text x="122" y="156.8">D</text>
<text x="222" y="159.2">330R</text>
<text x="272.5" y="158.5">LED-GREEN</text>
<text x="239.5" y="163.6">LED-GREEN</text>
<text x="272.5" y="171.2">LED-GREEN</text>
<text x="308" y="168.7">LED-GREEN</text>
<text x="239.5" y="176.3">LED-GREEN</text>
<text x="272.5" y="183.9">LED-GREEN</text>
<text x="308" y="181.4">LED-GREEN</text>
<text x="239.5" y="189">LED-GREEN</text>
<text x="295.8" y="189.5">4k7</text>
<text x="219.6" y="194.6">4k7</text>
<text x="257.7" y="192.1">4k7</text>
<text x="236.4" y="202.2">BC547</text>
<text x="269.4" y="199.7">BC547</text>
<text x="305" y="199.7">BC547</text>
</g>
<g font-size="1.8" fill="#0f0">
<text x="184.6" y="72.3">+2.30</text>
<text x="98.2" y="92.6">+0.42</text>
</g>
<g font-size="1.8" fill="#800000">
<text x="185.5" y="75.4">mA</text>
<text x="98.5" y="95.7">Volts</text>
</g>
<text font-size="1.4" fill="#c00000" x="137.4" y="94.9" transform="rotate(-180 137.4 94.9)">43%</text>
</svg>
